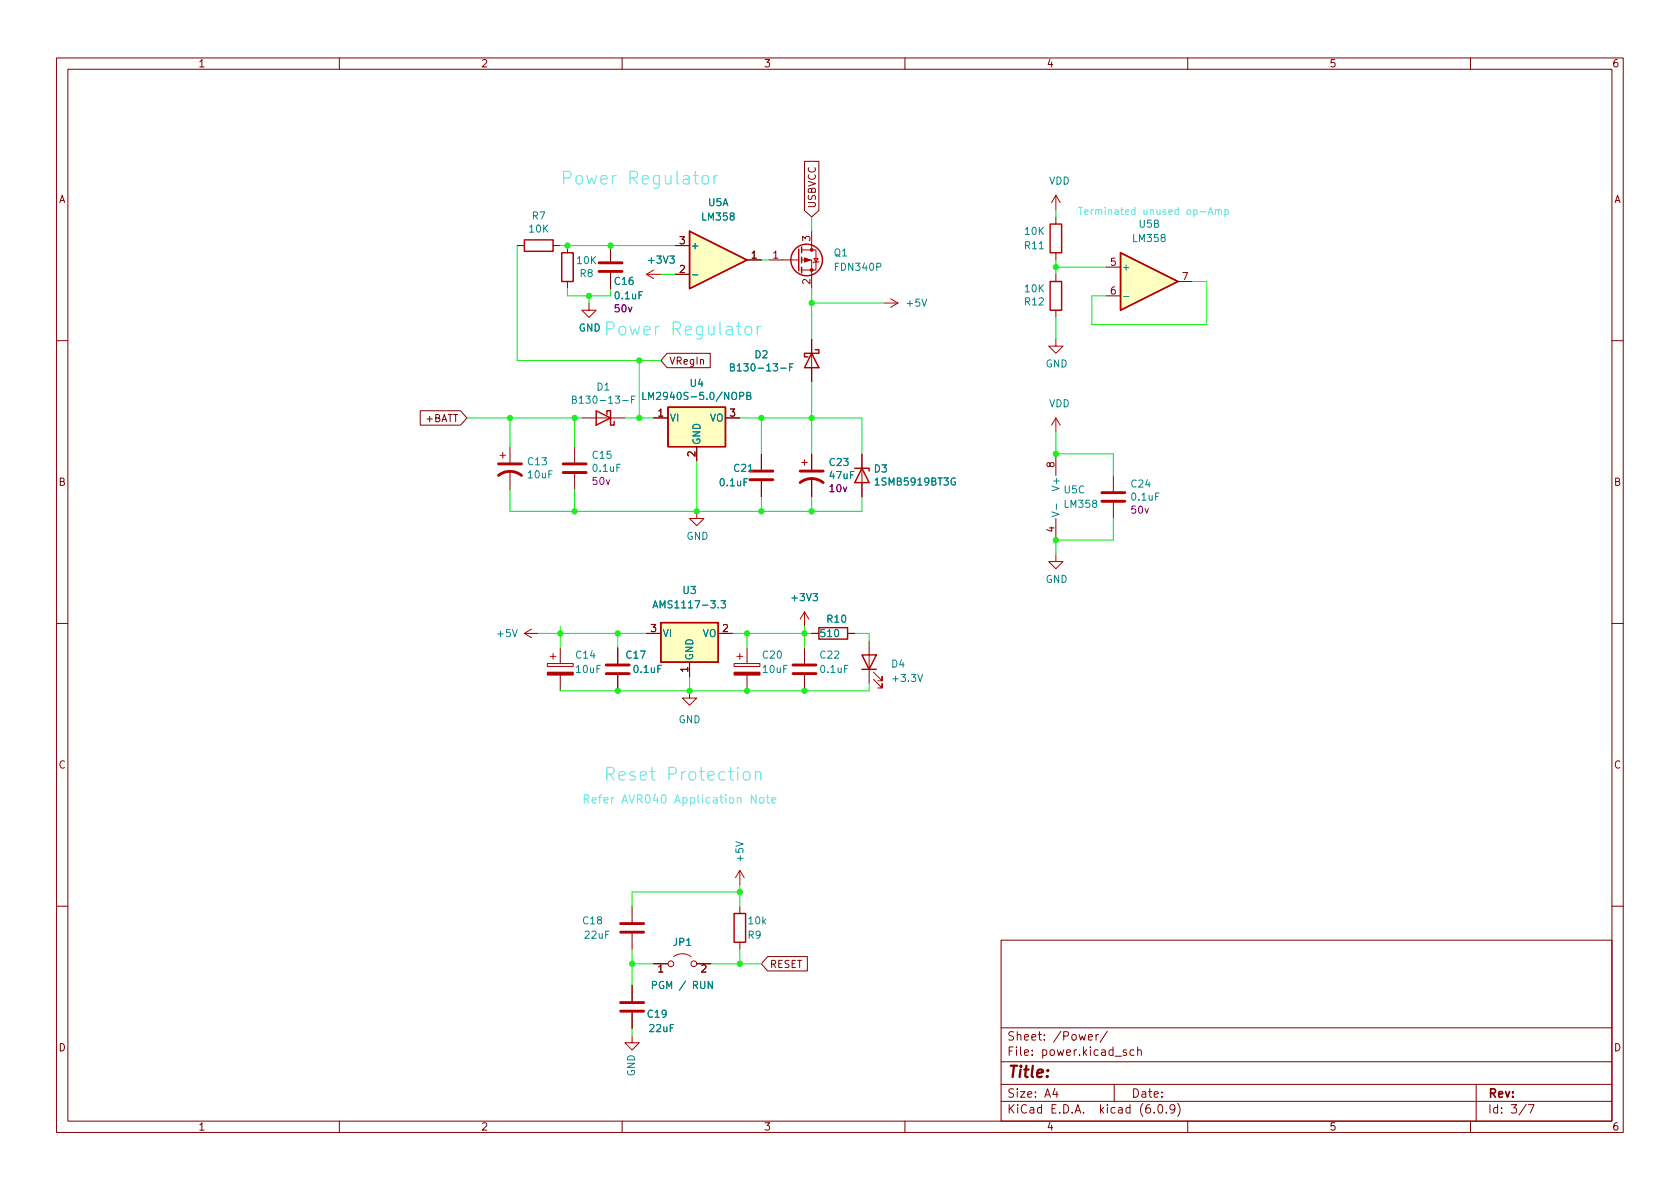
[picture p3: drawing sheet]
<svg xmlns="http://www.w3.org/2000/svg" width="297mm" height="210mm" viewBox="0 0 297 210" stroke-linecap="round" stroke-linejoin="round" font-family="sans-serif">
<g fill="none" stroke="#840000" stroke-width=".18">
<path d="M10 10.2h277v190.1h-277zM12 12.2h273v186.1h-273zM60 10.2v2M110 10.2v2M160 10.2v2M210 10.2v2M260 10.2v2M142.2 28.5h2.6v8.7l-1.3 1.1-1.3-1.1zM186.7 38.3v1.3M91.4 43.4h1.3M97.8 43.4h1.3M100.3 43.4v1.3"/>
<path d="M100.3 49.8v1.2M107.9 43.4v2.8M107.9 48.3v2.7M119.4 43.4h2.5M119.4 48.5h2.5M132.1 46h2.5M135.9 46h2.5M143.5 40.9v2.5M143.5 48.5v2.5M143.5 59.9v2.6M186.7 44.7v1.3M186.7 48.5v1.3"/>
<path d="M186.7 54.9v1.2M195.6 47.2h2.5M195.6 52.3h2.5M208.3 49.8h2.5M10 60.2h2M74.3 72.6h7.1l1.1 1.3-1.1 1.3h-7.1zM90.2 79v2.8M101.6 79v2.8M102.9 73.9h2.5M107.9 73.9h2.6M115.6 73.9h2.5M118 62.5h7.6v2.5h-7.6l-1.2-1.3z"/>
<path d="M123.2 79v2.5M128.3 73.9h2.5M143.5 65v2.6M285 60.2h2M90.2 83.3v3.3M101.6 83.8v2.8M134.6 80.3v2.8M134.6 85.1v2.8M143.5 80.3v2.8M143.5 84.6v3.3M152.4 80.3v2.5M152.4 85.3v2.6"/>
<path d="M186.7 80.3v3.8M186.7 91.7v3.8M196.8 84.1v2.8M196.8 88.9v2.8M10 110.2h2M99.1 114.5v2.8M99.1 119.4v2.8M109.2 114.5v2.8M109.2 119.4v2.8M114.3 112h2.5M121.9 117.1v2.5M127 112h2.5"/>
<path d="M132.1 114.5v2.8M132.1 119.4v2.8M142.2 114.5v2.8M142.2 119.4v2.8M143.5 112h1.3M149.9 112h1.2M153.7 113.3v2.5M153.7 118.4v2.5M285 110.2h2M10 160.2h2M111.8 160.3v2.8M111.8 165.1v2.8"/>
<path d="M111.8 174.2v2.8M111.8 179.1v2.8M115.6 170.4h2.5M123.2 170.4h2.5M130.8 160.3v1.2M130.8 166.6v1.3M135.7 169.2h7v2.5h-7l-1.1-1.3zM177 166.3h108v32h-108zM285 160.2h2M60 198.3v2M110 198.3v2M160 198.3v2"/>
<path d="M177 194.8h108M177 191.8h108M177 187.8h108M177 181.8h108M186.5 192.5l-.4 1h1M186.9 193v1M192.4 183.4l.7-.1v-.3l-.5-.1-.2 .2 .1 .8h.6M193.8 182.9v1M194.2 182.9l-.3 .1-.1 .2M195.8 182.4l-1.3 1.9M197 191.8v3M199.1 185.7l-.3-.1-.2 .2v.3l.5 .1v.4h-.5"/>
<path d="M200.5 185.7l-.4-.1-.3 .3v.4l.1 .3h.6M201.1 185.8l.3-.2 .3 .1 .1 .9M201.1 185.1v1.5M204.1 196.7v.1M204.9 195.4l.2-.1a.81 .81 0 0 1 .6 .7 .81 .81 0 0 1-.3 .8h-.2a.81 .81 0 0 1-.6-.6 .81 .81 0 0 1 .3-.8zM206.2 196.7v.1M207.7 196l-.3 .3h-.3l-.2-.3 .1-.6 .4-.1 .2 .2a.99 .99 0 0 1-.3 1.3h-.3M208.2 195.1a1.72 1.72 0 0 1 0 2.3M210 198.3v2M260 198.3v2M261 191.8v6.5M269.9 195.3l-1.3 1.9"/>
<path d="M270.2 195.3h1l-.6 1.5"/>
</g>
<g fill="none" stroke="#b60000" stroke-width=".51">
<path d="M105.9 48h4.1M105.9 46.5h4.1M88.1 84.1a3.3 3.3 0 0 1 4.1 0M88.1 82h4.1M99.6 83.6h4M99.6 82h4M132.6 84.8h4.1M132.6 83.3h4.1M141.5 85.3a3.3 3.3 0 0 1 4 0M141.5 83.3h4M194.8 88.6h4.1M194.8 87.1h4.1"/>
<path d="M107.2 119.1h4.1M107.2 117.6h4.1M140.2 119.1h4.1M140.2 117.6h4.1M109.7 177.3h4.1M109.7 178.8h4.1M109.7 163.3h4.1M109.7 164.8h4.1"/>
</g>
<g fill="none" stroke="#b60000" stroke-width=".25">
<path d="M185.7 39.6h2v5.1h-2zM92.7 42.4h5.1v2h-5.1zM99.3 44.7h2v5.1h-2zM121.9 40.9l10.2 5.1-10.2 5zM141.2 44.1v3.8M141.7 43.7v1M141.7 45.5v1M141.7 47.2v1.1M185.7 49.8h2v5.1h-2zM198.1 44.7l10.2 5.1-10.2 5.1zM105.4 72.6l2.5 1.3-2.5 1.3zM107.3 73.3v-.7h.6v2.6h.7v-.7"/>
<path d="M118.1 72h10.2v7h-10.2zM143.5 62.5l1.3 2.5h-2.6zM144.1 61.8h.7v.7h-2.6v.6h.7M151.1 82.8h2.6v.5M152.4 82.8l1.3 2.5h-2.6zM116.8 110.1h10.2v7h-10.2zM144.8 111h5.1v2h-5.1zM152.4 115.8h2.5l-1.2 2.6zM152.4 118.4h2.5M129.8 161.5h2v5.1h-2z"/>
<circle cx="142.6" cy="46" r="2.79"/>
</g>
<g fill="#ffffc2" stroke="#ffffc2" stroke-width=".18">
<path d="M116.8 110.1h10.2v7h-10.2z"/>
<path d="M118.1 72h10.2v7h-10.2z"/>
<path d="M198.1 44.7l10.2 5.1-10.2 5.1z"/>
<path d="M121.9 40.9l10.2 5.1-10.2 5z"/>
</g>
<g fill="none" stroke="#008484" stroke-width=".18">
<path d="M122.4 48.6h1M198.6 52.4h1M101.2 70.6h.6l.1-.2-.1-.2-.6-.2v1.3h.5l.2-.1v-.3l-.3-.3M111.7 70.6h.4M112.3 70h-.6v1.3M113.7 69.4v1.2h.6M129.1 64.9h.6l.1-.2v-.3l-.7-.1v1.3h.5l.2-.1 .1-.3-.3-.3M132 70l.6-.1 .1-.2v-.2l-.7-.1v1.2h.5l.2-.1 .1-.3-.3-.2M139.6 64.9h.4M140.2 64.3h-.6v1.3M168.9 84.6a.59 .59 0 0 0-.8 .6 .59 .59 0 0 0 .8 .5v-.5h-.2M186 90.5l1.3 .4-1.3 .5"/>
<path d="M186.8 89.1v1M115.4 107.5l.5-1.3 .4 1.3M115.6 107.1h.6M127.5 106.2h.8l-.5 .5 .4 .1v.6l-.2 .1-.5-.1M115.4 174.2l.6-.1 .1-.1-.1-.3-.6-.2v1.3M125.9 173.5v1.3l-.7-1.3v1.3"/>
</g>
<g fill="none" stroke="#b60000" stroke-width=".18">
<path d="M186.7 34.5l-.8 1.3M186.7 34.5v2.6M186.7 34.5l.8 1.3M104.1 53.6v1.3h1.3l-1.3 1.2-1.2-1.2h1.2M114.3 48.5l1.3 .8M114.3 48.5h2.5M115.6 47.7l-1.3 .8M138.4 46h2.8M141.7 46h1.8v2.5M141.7 44.2h2.6v3.5h-2.6M143.5 43.4v.8M143.9 45.7h.8l-.4 .6z"/>
<path d="M144.8 46.2l-.1 .1h-.8l-.1 .2M156.2 53.6h2.5M157.5 52.8l1.2 .8M158.7 53.6l-1.2 .8M186.7 59.9v1.3h1.3l-1.3 1.3-1.3-1.3h1.3M105.4 73.9h2.5M143.5 62.5v2.5M186.7 73.9v2.5M186.7 73.9l-.8 1.3M186.7 73.9l.8 1.3M88.4 80.5h1M88.9 80v1"/>
<path d="M123.2 90.4v1.3h1.3l-1.3 1.3-1.3-1.3h1.3M141.7 81.8h1M142.2 81.3v1M152.4 82.8v2.5M186.7 98v1.3h1.3l-1.3 1.3-1.3-1.3h1.3M92.7 112l1.3 .8M92.7 112h2.5M94 111.2l-1.3 .8M96.8 117.3h4.5v.6h-4.5zM97.3 116.1h1M97.8 115.6v1M129.8 117.3h4.6v.6h-4.6z"/>
<path d="M130.3 116.1h1M130.8 115.6v1M142.2 108.2l-.7 1.3M142.2 108.2v2.5M142.2 108.2l.8 1.3M153.7 115.8v2.6M154.4 118.9l1.6 1.5v-.8v.8h-.8M121.9 122.2v1.2h1.3l-1.3 1.3-1.3-1.3h1.3M154.4 120.1l1.6 1.6v-.8v.8h-.8M130.8 153.9l-.8 1.3M130.8 153.9v2.6M130.8 153.9l.8 1.3"/>
<path d="M119.1 169.2a2.54 2.54 0 0 1 3.1 0M111.8 183.1v1.3h-1.3l1.3 1.3 1.2-1.3h-1.2"/>
<circle cx="118.6" cy="170.4" r=".51"/>
<circle cx="122.7" cy="170.4" r=".51"/>
</g>
<g fill="#b60000" stroke="#b60000" stroke-width=".18">
<path d="M142.2 45.6l1.1 .4-1.1 .3z"/>
<path d="M129.8 118.9h4.6v.5h-4.6z"/>
<path d="M96.8 118.9h4.5v.5h-4.5z"/>
<circle cx="143.5" cy="47.7" r=".25"/>
<circle cx="143.5" cy="44.2" r=".25"/>
</g>
<g fill="none" stroke="#45e7e5" stroke-width=".18">
<path d="M124.2 31.2a.61 .61 0 0 1 .6-.2 .61 .61 0 0 1 .5 .5v.6a.61 .61 0 0 1-.6 .5 .61 .61 0 0 1-.6-.5zM126.3 31v1.5M126.9 31a.58 .58 0 0 0-.6 .5M212.2 37.5h1M213.6 37.9l.4-1.2 .5 1.2M213.7 37.6h.6M214.9 37.2l.2-.1 .3 .1v.7M214.9 37.1v.8M215.4 37.3l.2-.2 .3 .1 .1 .7M216.6 37.2l.3-.1 .3 .2-.1 .6h-.5M216.6 37.1v1.3M131.8 57.9a.61 .61 0 0 1 .6-.2 .61 .61 0 0 1 .5 .4v.7a.61 .61 0 0 1-.6 .4 .61 .61 0 0 1-.6-.4z"/>
<path d="M133.9 57.7v1.5M134.5 57.7a.58 .58 0 0 0-.6 .4M131.6 136.5a.61 .61 0 0 1 1 .4v.6a.61 .61 0 0 1-.6 .5 .61 .61 0 0 1-.6-.5v-.6zM133.6 136.7a.56 .56 0 0 1 .9 .1v1.1M133.6 136.4v1.5M133.7 140.5v1.5l-.9-1.5v1.5M134.4 141.1l.4-.1 .3 .3v.4l-.3 .3-.4-.1-.1-.2v-.4zM135.5 141h.6M135.7 140.5v1.3l.4 .2M136.5 141.5l.7-.1-.1-.3-.4-.1-.2 .2v.7h.6"/>
</g>
<g fill="none" stroke="#00e800" stroke-width=".18">
<path d="M143.5 38.3v2.6M186.7 37.1v1.2M91.4 43.4v20.3h25.4M99.1 43.4h20.3M100.3 51v1.3h7.6v-1.3M104.1 52.3v1.3M116.8 48.5h2.6M134.6 46h1.3M143.5 51v8.9M143.5 53.6h12.7M186.7 46v2.5M186.7 56.1v3.8"/>
<path d="M186.7 47.2h8.9M210.8 49.8h2.6v7.6h-20.4v-5.1h2.6M82.5 73.9h20.4M90.2 73.9v5.1M101.6 73.9v5.1M110.5 73.9h5.1M113 63.7v10.2M130.8 73.9h21.6v6.4M134.6 73.9v6.4M143.5 67.6v12.7M186.7 76.4v3.9h10.1v3.8M90.2 86.6v3.8h62.2v-2.5"/>
<path d="M101.6 86.6v3.8M123.2 81.5v8.9M134.6 87.9v2.5M143.5 87.9v2.5M196.8 91.7v3.8h-10.1v2.5M95.2 112h19.1M99.1 110.7v3.8M109.2 112v2.5M121.9 119.6v2.6M129.5 112h14M132.1 112v2.5M142.2 110.7v3.8"/>
<path d="M151.1 112h2.6v1.3M153.7 120.9v1.3h-54.6M130.8 156.5v3.8M130.8 157.7h-19v2.6M111.8 170.4h3.8M111.8 167.9v6.3M125.7 170.4h8.9M130.8 167.9v2.5M111.8 181.9v1.2"/>
</g>
<g fill="#0f0" stroke="#0f0" stroke-width=".18">
<circle cx="132.1" cy="122.2" r=".46"/>
<circle cx="121.9" cy="122.2" r=".46"/>
<circle cx="142.2" cy="112" r=".46"/>
<circle cx="109.2" cy="122.2" r=".46"/>
<circle cx="142.2" cy="122.2" r=".46"/>
<circle cx="132.1" cy="112" r=".46"/>
<circle cx="109.2" cy="112" r=".46"/>
<circle cx="99.1" cy="112" r=".46"/>
<circle cx="123.2" cy="90.4" r=".46"/>
<circle cx="101.6" cy="90.4" r=".46"/>
<circle cx="143.5" cy="73.9" r=".46"/>
<circle cx="90.2" cy="73.9" r=".46"/>
<circle cx="134.6" cy="90.4" r=".46"/>
<circle cx="143.5" cy="90.4" r=".46"/>
<circle cx="186.7" cy="95.5" r=".46"/>
<circle cx="186.7" cy="47.2" r=".46"/>
<circle cx="186.7" cy="80.3" r=".46"/>
<circle cx="107.9" cy="43.4" r=".46"/>
<circle cx="100.3" cy="43.4" r=".46"/>
<circle cx="143.5" cy="53.6" r=".46"/>
<circle cx="113" cy="63.7" r=".46"/>
<circle cx="134.6" cy="73.9" r=".46"/>
<circle cx="113" cy="73.9" r=".46"/>
<circle cx="101.6" cy="73.9" r=".46"/>
<circle cx="104.1" cy="52.3" r=".46"/>
<circle cx="130.8" cy="170.4" r=".46"/>
<circle cx="130.8" cy="157.7" r=".46"/>
<circle cx="111.8" cy="170.4" r=".46"/>
</g>
<g font-size="3.1" fill="#45e7e5">
<text x="99.1" y="32.6">Power Regulator</text>
<text x="106.7" y="59.3">Power Regulator</text>
<text x="106.7" y="138.1">Reset Protection</text>
</g>
<text font-size="2.8" fill="#840000" x="178" y="190.6">Title:</text>
<text font-size="2.1" fill="#45e7e5" x="102.9" y="142.1">Refer AVR040 Application Note</text>
<g font-size="2.1" fill="#840000">
<text x="178" y="184">Sheet: /Power/</text>
<text x="178" y="186.7">File: power.kicad_sch</text>
<text x="178" y="196.9">KiCad E.D.A. kicad (6.0.9)</text>
<text x="178" y="194.1">Size: A4</text>
<text x="200" y="194.1">Date:</text>
<text x="263" y="194.1">Rev:</text>
<text x="263" y="196.9">Id: 3/7</text>
</g>
<g font-size="1.8" fill="#840000">
<text x="35" y="11.9">1</text>
<text x="85" y="11.9">2</text>
<text x="135" y="11.9">3</text>
<text x="185" y="11.9">4</text>
<text x="235" y="11.9">5</text>
<text x="285" y="11.9">6</text>
<text x="10.3" y="35.9">A</text>
<text x="285.3" y="35.9">A</text>
<text x="144.2" y="36.9" transform="rotate(-90 144.2 36.9)">USBVCC</text>
<text x="120.2" y="43.2">3</text>
<text x="132.9" y="45.7">1</text>
<text x="136.7" y="45.7">1</text>
<text x="143.3" y="42.7" transform="rotate(-90 143.3 42.7)">3</text>
<text x="196.4" y="47">5</text>
<text x="120.2" y="48.3">2</text>
<text x="143.3" y="50.3" transform="rotate(-90 143.3 50.3)">2</text>
<text x="196.4" y="52.1">6</text>
<text x="209.1" y="49.5">7</text>
<text x="118.3" y="64.5">VRegIn</text>
<text x="75.4" y="74.6">+BATT</text>
<text x="116.3" y="73.7">1</text>
<text x="129" y="73.7">3</text>
<text x="122.9" y="80.8" transform="rotate(-90 122.9 80.8)">2</text>
<text x="186.4" y="82.7" transform="rotate(-90 186.4 82.7)">8</text>
<text x="10.3" y="85.9">B</text>
<text x="285.3" y="85.9">B</text>
<text x="186.4" y="94.1" transform="rotate(-90 186.4 94.1)">4</text>
<text x="115.1" y="111.8">3</text>
<text x="127.8" y="111.8">2</text>
<text x="121.7" y="118.9" transform="rotate(-90 121.7 118.9)">1</text>
<text x="10.3" y="135.9">C</text>
<text x="285.3" y="135.9">C</text>
<text x="116.3" y="172">1</text>
<text x="124" y="172">2</text>
<text x="136" y="171.2">RESET</text>
<text x="10.3" y="185.9">D</text>
<text x="285.3" y="185.9">D</text>
<text x="35" y="199.9">1</text>
<text x="85" y="199.9">2</text>
<text x="135" y="199.9">3</text>
<text x="185" y="199.9">4</text>
<text x="235" y="199.9">5</text>
<text x="285" y="199.9">6</text>
</g>
<g font-size="1.8" fill="#008484">
<text x="185.4" y="32.6">VDD</text>
<text x="93.6" y="41.1">10K</text>
<text x="94.1" y="38.8">R7</text>
<text x="124.2" y="39">LM358</text>
<text x="125.2" y="36.4">U5A</text>
<text x="181.3" y="41.5">10K</text>
<text x="201.4" y="40.3">U5B</text>
<text x="102.1" y="46.7">10K</text>
<text x="114.8" y="46.6">+3V3</text>
<text x="122" y="44.1">+</text>
<text x="147.5" y="45.3">Q1</text>
<text x="147.8" y="47.9">FDN340P</text>
<text x="181.3" y="44.1">R11</text>
<text x="198.2" y="47.9">+</text>
<text x="200.4" y="42.8">LM358</text>
<text x="102.6" y="49">R8</text>
<text x="108.7" y="50.4">C16</text>
<text x="108.8" y="52.9">0.1uF</text>
<text x="181.3" y="54">R12</text>
<text x="181.3" y="51.7">10K</text>
<text x="102.3" y="58.6">GND</text>
<text x="160.4" y="54.2">+5V</text>
<text x="130.4" y="65.7">B130-13-F</text>
<text x="133.5" y="63.3">D2</text>
<text x="184.9" y="65">GND</text>
<text x="102.5" y="71.4">B130-13-F</text>
<text x="105.5" y="69.1">D1</text>
<text x="115" y="70.7">LM2940S-5.0/NOPB</text>
<text x="122.1" y="68.4">U4</text>
<text x="118.4" y="74.5">VI</text>
<text x="125.5" y="74.5">VO</text>
<text x="185.4" y="72">VDD</text>
<text x="93.4" y="82.3">C13</text>
<text x="104.8" y="81.1">C15</text>
<text x="104.9" y="83.4">0.1uF</text>
<text x="123.8" y="78.7" transform="rotate(-90 123.8 78.7)">GND</text>
<text x="129.8" y="83.4">C21</text>
<text x="146.7" y="82.4">C23</text>
<text x="154.6" y="83.5">D3</text>
<text x="93.4" y="84.6">10uF</text>
<text x="127.4" y="86">0.1uF</text>
<text x="146.8" y="84.7">47uF</text>
<text x="155.1" y="85.8">1SMB5919BT3G</text>
<text x="187.3" y="86.4" transform="rotate(-90 187.3 86.4)">V+</text>
<text x="188.2" y="87.2">U5C</text>
<text x="188.3" y="89.8">LM358</text>
<text x="200.1" y="86.2">C24</text>
<text x="200.2" y="88.5">0.1uF</text>
<text x="121.4" y="95.4">GND</text>
<text x="116.5" y="107.6">AMS1117-3.3</text>
<text x="120.8" y="105">U3</text>
<text x="140.2" y="106.3">+3V3</text>
<text x="184.9" y="103.1">GND</text>
<text x="88" y="112.6">+5V</text>
<text x="117.1" y="112.6">VI</text>
<text x="124.2" y="112.6">VO</text>
<text x="145.2" y="112.6">510</text>
<text x="146.3" y="110.1">R10</text>
<text x="101.9" y="116.5">C14</text>
<text x="101.9" y="119">10uF</text>
<text x="110.8" y="116.5">C17</text>
<text x="112.2" y="119">0.1uF</text>
<text x="122.6" y="116.8" transform="rotate(-90 122.6 116.8)">GND</text>
<text x="134.9" y="116.5">C20</text>
<text x="135" y="119">10uF</text>
<text x="145.1" y="116.5">C22</text>
<text x="145.2" y="119">0.1uF</text>
<text x="157.7" y="118">D4</text>
<text x="158.1" y="120.6">+3.3V</text>
<text x="120" y="127.9">GND</text>
<text x="131.4" y="152.2" transform="rotate(-90 131.4 152.2)">+5V</text>
<text x="103.1" y="163.4">C18</text>
<text x="103.5" y="166">22uF</text>
<text x="119.1" y="167.3">JP1</text>
<text x="132.3" y="166">R9</text>
<text x="132.4" y="163.4">10k</text>
<text x="114.6" y="180">C19</text>
<text x="116" y="174.9">PGM / RUN</text>
<text x="114.9" y="182.5">22uF</text>
<text x="112.3" y="190.4" transform="rotate(-90 112.3 190.4)">GND</text>
</g>
<text font-size="1.8" fill="#45e7e5" x="190.5" y="38">Terminated unused op-Amp</text>
<g font-size="1.8" fill="#840084">
<text x="108.7" y="55.2">50v</text>
<text x="104.8" y="85.7">50v</text>
<text x="146.7" y="87">10v</text>
<text x="200.1" y="90.8">50v</text>
</g>
</svg>
